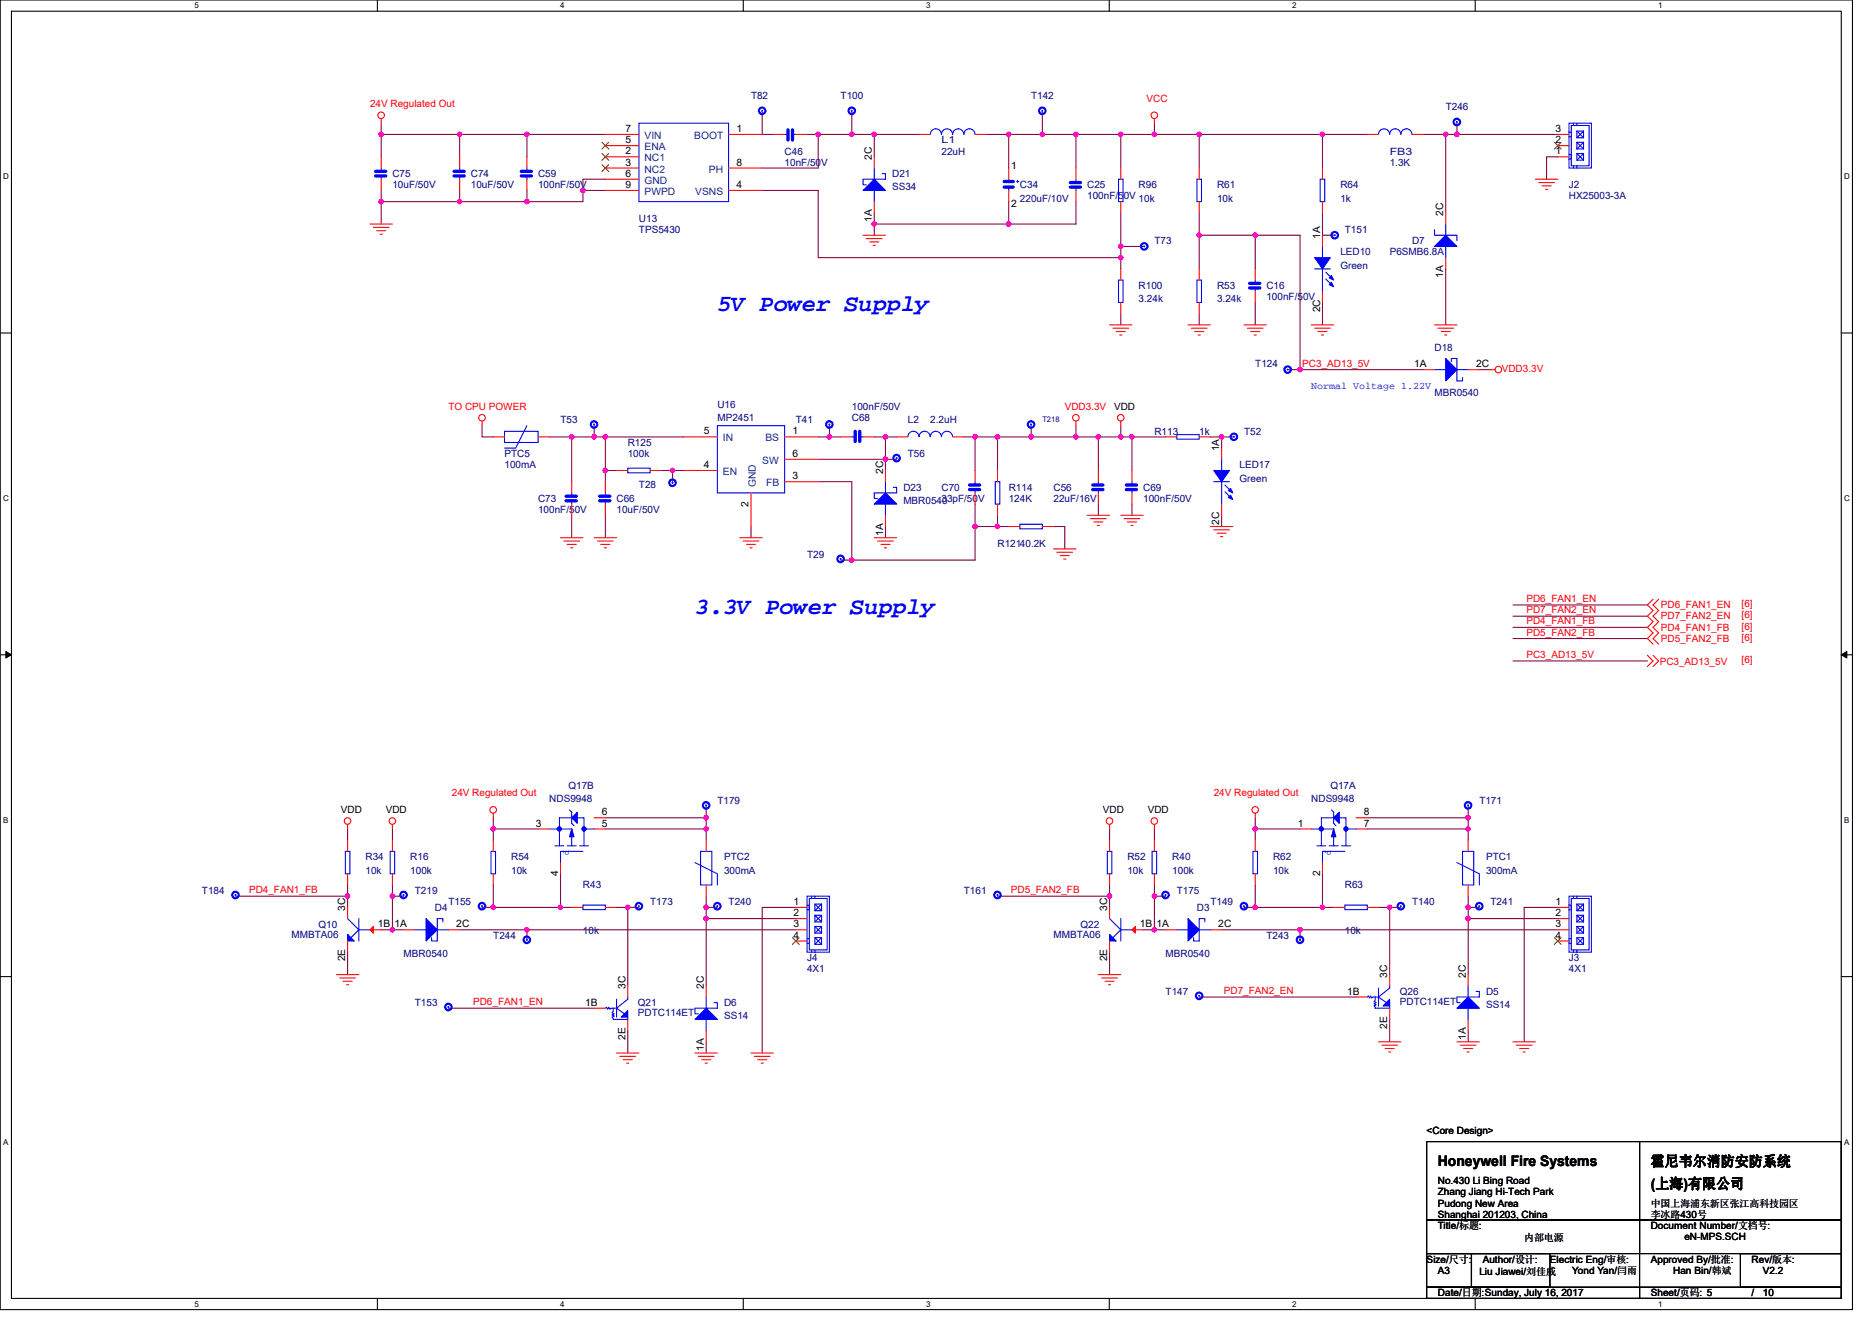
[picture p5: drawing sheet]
<svg xmlns="http://www.w3.org/2000/svg" width="297mm" height="210mm" viewBox="0 0 297 210" stroke-linecap="round" stroke-linejoin="round" font-family="sans-serif">
<path d="M0 0h293.9v207.9h-293.9zM1.8 1.8h290.4v204.3h-290.4z" fill="none" stroke="#000" stroke-width=".17"/>
<g fill="#fff">
<path d="M30.8 .2h.7v1.4h-.7z"/>
<path d="M30.8 206.3h.7v1.4h-.7z"/>
</g>
<path d="M59.9 0v1.8M59.9 206.1v1.8" fill="none" stroke="#000" stroke-width=".17"/>
<g fill="#fff">
<path d="M88.9 .2h.7v1.4h-.7z"/>
<path d="M88.9 206.3h.7v1.4h-.7z"/>
</g>
<path d="M117.9 0v1.8M117.9 206.1v1.8" fill="none" stroke="#000" stroke-width=".17"/>
<g fill="#fff">
<path d="M147 .2h.7v1.4h-.7z"/>
<path d="M147 206.3h.7v1.4h-.7z"/>
</g>
<path d="M176 0v1.8M176 206.1v1.8" fill="none" stroke="#000" stroke-width=".17"/>
<g fill="#fff">
<path d="M205 .2h.7v1.4h-.7z"/>
<path d="M205 206.3h.7v1.4h-.7z"/>
</g>
<path d="M234.1 0v1.8M234.1 206.1v1.8" fill="none" stroke="#000" stroke-width=".17"/>
<g fill="#fff">
<path d="M263.1 .2h.7v1.4h-.7z"/>
<path d="M263.1 206.3h.7v1.4h-.7z"/>
<path d="M.5 27.3h.9v1.4h-.9z"/>
<path d="M292.6 27.3h.9v1.4h-.9z"/>
<path d="M.5 78.4h.9v1.4h-.9z"/>
<path d="M292.6 78.4h.9v1.4h-.9z"/>
</g>
<path d="M0 52.9h1.8M292.2 52.9h1.7" fill="none" stroke="#000" stroke-width=".17"/>
<g fill="#fff">
<path d="M.5 129.5h.8v1.4h-.8z"/>
<path d="M292.6 129.5h.9v1.4h-.9z"/>
</g>
<path d="M0 103.9h1.8M292.2 103.9h1.7" fill="none" stroke="#000" stroke-width=".17"/>
<path d="M.9 103.4l.9 .5-.9 .5zM292.2 103.9l.8-.5v1z" fill="#000" stroke="#000" stroke-width=".16"/>
<g fill="#fff">
<path d="M.5 180.5h.8v1.4h-.8z"/>
<path d="M292.6 180.5h.9v1.4h-.9z"/>
</g>
<path d="M0 155h1.8M292.2 155h1.7M226.4 181.2h33.8v12.4h-33.8zM226.4 193.6h33.8v5.4h-33.8zM226.4 199h7.1v5.3h-7.1zM233.5 199h12.4v5.3h-12.4zM260.2 199v5.3M260.2 181.2h32v12.4h-32zM260.2 193.6h32v5.4h-32zM276.2 199h16v5.3h-16zM226.4 204.3h33.8v1.8h-33.8zM260.2 204.3h32v1.8h-32z" fill="none" stroke="#000" stroke-width=".17"/>
<g fill="none" stroke="#800040" stroke-width=".17">
<path d="M60.5 19.6v1.7M120.9 17.8v3.5h1.8M135.2 17.8v3.5M165.4 17.8v3.5M183.2 19.6v1.7M231.2 19.6v1.7M60.5 32v3.6M60.5 30.2v1.8h12.4M60.5 21.3v3.6M60.5 21.3h12.4M72.9 21.3h10.7v3.6M72.9 32h10.7"/>
<path d="M72.9 30.2v1.8M72.9 21.3v3.6M83.6 21.3h12.5M83.6 30.2v1.8M92.5 30.2h3.6M92.5 30.2v1.8h-8.9M96.1 28.4h-3.6v1.8M120.9 30.2h8.9v10.7h48M128.1 21.3h1.7M129.8 21.3h5.4M129.8 21.3v5.4h-8.9M135.2 21.3h3.5"/>
<path d="M138.7 21.3h7.1M138.7 35.6h21.4M138.7 33.8v1.8M138.7 21.3v3.6M138.7 35.6v1.7M156.5 21.3h3.6M160.1 21.3h5.3M160.1 32v3.6M160.1 21.3v5.4M165.4 21.3h5.3v5.4M170.7 32v3.6h-10.6M170.7 21.3h7.1"/>
<path d="M177.8 39.1h3.6M177.8 21.3v5.4M177.8 33.8v5.3M177.8 21.3h5.4M177.8 39.1v1.8M183.2 21.3h7.1M190.3 33.8v3.5M190.3 37.3h8.9M190.3 37.3v5.4M199.2 37.3h7.1v21.4M199.2 37.3v5.4M209.8 21.3h7.2"/>
<path d="M209.8 21.3h-19.5v5.4M209.8 33.8v3.5h1.8M209.8 21.3v5.4M225.8 21.3h3.6M229.4 21.3h1.8M229.4 21.3v12.5M231.2 21.3h16M247.2 24.9h-1.8v3.5M177.8 49.8v1.8M177.8 40.9v1.8M190.3 49.8v1.8M199.2 48v3.6"/>
<path d="M204.5 58.7h1.8M206.3 58.7h19.5M209.8 48v3.6M229.4 42.7v8.9M234.7 58.7h1.8M76.5 67.6v1.7h1.8M87.2 69.3h3.5M94.3 67.6v1.7h1.8M94.3 69.3h-3.6v7.2M96.1 74.7v1.8M96.1 69.3h12.4M96.1 69.3v5.4"/>
<path d="M96.1 74.7h1.7M104.9 74.7h1.8M108.5 74.7h-1.8v1.8M129.8 69.3h1.8M129.8 72.9h10.7M129.8 76.5h5.4v12.4M131.6 67.6v1.7h1.8M138.7 69.3h1.8M140.5 69.3v3.6M140.5 72.9v1.8M140.5 69.3h1.8M140.5 72.9h1.8"/>
<path d="M152.9 69.3h1.8M154.7 69.3h3.6M154.7 69.3v5.4M158.3 69.3h5.3M158.3 69.3v5.4M163.6 67.6v1.7M163.6 69.3h7.1M170.7 67.6v1.7h3.6M174.3 69.3h3.5M174.3 69.3v5.4M177.8 67.6v1.7M177.8 69.3h1.8"/>
<path d="M179.6 69.3h5.4M179.6 69.3v5.4M192.1 69.3h1.7M193.8 69.3h1.8M193.8 69.3v1.8M90.7 81.8v3.5M96.1 81.8v3.5M119.2 83.6v1.7M133.4 88.9h1.8M140.5 83.6v1.7M154.7 83.6h3.6M154.7 83.6v5.3h-19.5"/>
<path d="M154.7 80v3.6M158.3 81.8v1.8M158.3 83.6h1.8M167.2 83.6h1.7v3.5M174.3 80v1.8M179.6 80v1.8M193.8 81.8v1.8M240.1 96h21.3M240.1 97.8h21.3M240.1 99.6h21.3M240.1 101.3h21.3M240.1 104.9h21.3"/>
<path d="M55.2 131.6v1.7M62.3 131.6v1.7M78.3 129.8v1.8M78.3 131.6v1.7M78.3 131.6h7.1M88.9 138.7v5.3M96.1 129.8h16M96.1 131.6h16M112.1 131.6v1.7M112.1 129.8v1.8M112.1 128v1.8M176.1 131.6v1.7"/>
<path d="M183.2 131.6v1.7M199.2 131.6h7.1M199.2 131.6v1.7M199.2 129.8v1.8M209.8 138.7v5.3M217 129.8h16M217 131.6h16M233 131.6v1.8M233 129.8v1.8M233 128v1.8M37.4 142.2h17.8M55.2 140.5v1.7"/>
<path d="M55.2 151.1v3.6M55.2 142.2v1.8M60.5 147.6h1.8M62.3 140.5v1.7M62.3 147.6h1.7M62.3 142.2h1.7M62.3 142.2v5.4M72.9 147.6h10.7M76.5 144h1.8M78.3 140.5v3.5M78.3 144h10.6M83.6 147.6h42.7"/>
<path d="M83.6 147.6v1.8M88.9 144h1.8M97.8 144h1.8M99.6 144h1.8M99.6 144v12.5M112.1 145.8v10.7M112.1 145.8h14.2M112.1 142.2v1.8M113.8 144h-1.7v1.8M126.3 144h-5.4v23.1M158.3 142.2h17.8M176.1 142.2v1.8"/>
<path d="M176.1 140.5v1.7M176.1 151.1v3.6M181.4 147.6h1.8M183.2 142.2h1.8M183.2 142.2v5.4M183.2 140.5v1.7M183.2 147.6h1.8M190.3 158.2h24.9M193.8 147.6h12.5M197.4 144h1.8M199.2 144h10.6M199.2 140.5v3.5"/>
<path d="M206.3 147.6h40.9M206.3 147.6v1.8M209.8 144h1.8M218.7 144h1.8v10.7M220.5 144h1.8M233 145.8v8.9M233 142.2v1.8M233 145.8h14.2M234.7 144h-1.7v1.8M247.2 144h-5.4v21.4M71.2 160h23.1M99.6 163.6v3.5"/>
<path d="M112.1 165.4v1.7M220.5 161.8v3.6M233 163.6v1.8"/>
</g>
<g fill="#f0f" stroke="#f0f" stroke-width=".17">
<circle cx="160" cy="21.3" r=".35"/>
<circle cx="177.8" cy="39.1" r=".35"/>
<circle cx="177.8" cy="40.9" r=".35"/>
<circle cx="135.2" cy="21.3" r=".35"/>
<circle cx="129.8" cy="21.3" r=".35"/>
<circle cx="92.5" cy="30.2" r=".35"/>
<circle cx="83.6" cy="21.3" r=".35"/>
<circle cx="72.9" cy="21.3" r=".35"/>
<circle cx="170.7" cy="21.3" r=".35"/>
<circle cx="165.4" cy="21.3" r=".35"/>
<circle cx="60.5" cy="21.3" r=".35"/>
<circle cx="160" cy="35.5" r=".35"/>
<circle cx="138.7" cy="35.5" r=".35"/>
<circle cx="60.5" cy="32" r=".35"/>
<circle cx="83.6" cy="32" r=".35"/>
<circle cx="72.9" cy="32" r=".35"/>
<circle cx="229.4" cy="21.3" r=".35"/>
<circle cx="138.7" cy="21.3" r=".35"/>
<circle cx="193.8" cy="69.3" r=".35"/>
<circle cx="177.8" cy="21.3" r=".35"/>
<circle cx="231.2" cy="21.3" r=".35"/>
<circle cx="183.2" cy="21.3" r=".35"/>
<circle cx="190.3" cy="21.3" r=".35"/>
<circle cx="106.7" cy="74.7" r=".35"/>
<circle cx="96" cy="74.7" r=".35"/>
<circle cx="131.6" cy="69.3" r=".35"/>
<circle cx="140.5" cy="72.9" r=".35"/>
<circle cx="140.5" cy="69.3" r=".35"/>
<circle cx="154.7" cy="69.3" r=".35"/>
<circle cx="154.7" cy="83.6" r=".35"/>
<circle cx="163.6" cy="69.3" r=".35"/>
<circle cx="170.7" cy="69.3" r=".35"/>
<circle cx="158.3" cy="83.6" r=".35"/>
<circle cx="135.2" cy="88.9" r=".35"/>
<circle cx="158.3" cy="69.3" r=".35"/>
<circle cx="90.7" cy="69.3" r=".35"/>
<circle cx="94.3" cy="69.3" r=".35"/>
<circle cx="177.8" cy="69.3" r=".35"/>
<circle cx="179.6" cy="69.3" r=".35"/>
<circle cx="55.1" cy="142.2" r=".35"/>
<circle cx="174.3" cy="69.3" r=".35"/>
<circle cx="112" cy="131.6" r=".35"/>
<circle cx="112" cy="129.8" r=".35"/>
<circle cx="78.3" cy="131.6" r=".35"/>
<circle cx="88.9" cy="144" r=".35"/>
<circle cx="99.6" cy="144" r=".35"/>
<circle cx="232.9" cy="145.8" r=".35"/>
<circle cx="232.9" cy="129.8" r=".35"/>
<circle cx="232.9" cy="131.6" r=".35"/>
<circle cx="199.2" cy="131.6" r=".35"/>
<circle cx="209.8" cy="144" r=".35"/>
<circle cx="199.2" cy="144" r=".35"/>
<circle cx="176" cy="142.2" r=".35"/>
<circle cx="78.3" cy="144" r=".35"/>
<circle cx="220.5" cy="144" r=".35"/>
<circle cx="112" cy="144" r=".35"/>
<circle cx="112" cy="145.8" r=".35"/>
<circle cx="232.9" cy="144" r=".35"/>
<circle cx="96" cy="69.3" r=".35"/>
<circle cx="62.3" cy="147.6" r=".35"/>
<circle cx="62.3" cy="142.2" r=".35"/>
<circle cx="183.2" cy="142.2" r=".35"/>
<circle cx="183.2" cy="147.6" r=".35"/>
<circle cx="83.6" cy="147.6" r=".35"/>
<circle cx="206.3" cy="147.6" r=".35"/>
<circle cx="209.8" cy="21.3" r=".35"/>
<circle cx="190.3" cy="37.3" r=".35"/>
<circle cx="199.2" cy="37.3" r=".35"/>
<circle cx="206.3" cy="58.7" r=".35"/>
</g>
<g fill="none" stroke="#f00" stroke-width=".17">
<path d="M60.5 18.8v.8M120.9 17.8h.1M135.2 17.8h.1M165.4 17.8h.1M183.2 18.8v.8M231.2 19.6h.1M58.7 35.6h3.6M59.2 36.1h2.5M59.8 36.6h1.4M60.3 37.2h.4M60.5 24.9v1.8M60.5 28.4v1.8"/>
<path d="M72.9 24.9v1.8M72.9 28.4v1.8M83.6 24.9v1.8M83.6 28.4v1.8M96.1 30.2h5.3M96.1 21.3h5.3M96.1 23.1h5.3M96.1 24.9h5.3M96.1 26.7h5.3M96.1 28.4h5.3M115.6 21.3h5.3M115.6 30.2h5.3"/>
<path d="M115.6 26.7h5.3M122.7 21.3h1.8M126.3 21.3h1.8M136.9 37.3h3.6M137.5 37.9h2.5M138 38.4h1.4M138.6 38.9h.3M138.7 32v1.8M138.7 24.9v1.8M145.8 21.3h1.8M154.7 21.3h1.8M160.1 26.7v1.7"/>
<path d="M160.1 30.2v1.8M170.7 26.7v1.7M170.7 30.2v1.8M177.8 32v1.8M177.8 26.7v1.7M181.4 39.1h.1M190.3 32v1.8M190.3 26.7v1.7M209.8 37.3v1.8M209.8 26.7v1.7M209.8 32v1.8M211.6 37.3h.1"/>
<path d="M217 21.3h1.7M224.1 21.3h1.7M229.4 33.8v1.8M243.6 28.4h3.6M244.2 29h2.5M244.7 29.5h1.4M245.2 30.1h.4M247.2 24.9h1.8M247.2 23.1h1.8M247.2 21.3h1.8M176.1 51.6h3.5M176.6 52.1h2.5"/>
<path d="M177.1 52.6h1.5M177.7 53.2h.3M177.8 48v1.8M177.8 42.7v1.7M188.5 51.6h3.6M189 52.1h2.5M189.6 52.6h1.4M190.1 53.2h.4M190.3 48v1.8M190.3 42.7v1.7M197.4 51.6h3.6M197.9 52.1h2.5"/>
<path d="M198.5 52.6h1.4M199 53.2h.3M199.2 42.7v1.7M199.2 46.2v1.8M204.5 58.7h.1M208.1 51.6h3.5M208.6 52.1h2.5M209.1 52.6h1.5M209.7 53.2h.3M209.8 46.2v1.8M225.8 58.7h1.8M227.6 51.6h3.6"/>
<path d="M228.2 52.1h2.4M228.7 52.6h1.4M229.2 53.2h.4M229.4 40.9v1.8M233 58.7h1.7M236.5 58.7h.7M76.5 66.8v.8M78.3 69.3h1.7M85.4 69.3h1.8M90.7 76.5v1.7M94.3 67.6h.1M96.1 76.5v1.7"/>
<path d="M97.8 74.7h1.8M103.2 74.7h1.7M106.7 76.5h.1M108.5 74.7h5.3M108.5 69.3h5.3M119.2 78.2v5.4M124.5 69.3h5.3M124.5 76.5h5.3M124.5 72.9h5.3M131.6 67.6h.1M133.4 69.3h1.8M136.9 69.3h1.8"/>
<path d="M140.5 74.7v1.8M142.3 72.9h.1M142.3 69.3h1.8M151.2 69.3h1.7M154.7 74.7v1.8M154.7 78.2v1.8M158.3 74.7v1.8M163.6 67.6h.1M170.7 66.8v.8M174.3 74.7v1.8M174.3 78.2v1.8M177.8 66.8v.8"/>
<path d="M179.6 74.7v1.8M179.6 78.2v1.8M185 69.3h1.7M190.3 69.3h1.8M193.8 71.1v1.8M195.6 69.3h.1M88.9 85.3h3.6M89.5 85.9h2.5M90 86.4h1.4M90.5 87h.4M90.7 80v1.8M94.3 85.3h3.5"/>
<path d="M94.8 85.9h2.5M95.3 86.4h1.5M95.9 87h.3M96.1 80v1.8M117.4 85.3h3.5M117.9 85.9h2.5M118.4 86.4h1.5M119 87h.3M133.4 88.9h.1M138.7 85.3h3.6M139.3 85.9h2.4M139.8 86.4h1.4"/>
<path d="M140.3 87h.4M140.5 81.8v1.8M158.3 80v1.8M160.1 83.6h1.7M165.4 83.6h1.8M167.2 87.1h3.5M167.7 87.7h2.5M168.2 88.2h1.5M168.8 88.7h.3M172.5 81.8h3.6M173 82.3h2.5M173.6 82.8h1.4"/>
<path d="M174.1 83.4h.4M177.8 81.8h3.6M178.4 82.3h2.5M178.9 82.8h1.4M179.4 83.4h.4M192.1 83.6h3.5M192.6 84.1h2.5M193.1 84.6h1.5M193.7 85.2h.3M193.8 80v1.8M262.3 95.1l-.9 .9 .9 .9-.9 .9 .9 .9-.9 .9 .9 .9-.9 .8 .9 .9M263.2 95.1l-.9 .9 .9 .9-.9 .9 .9 .9-.9 .9 .9 .9-.9 .8 .9 .9"/>
<path d="M261.4 104l.9 .9-.9 .9M262.3 104l.9 .9-.9 .9M55.2 138.7v1.8M55.2 133.4v1.7M55.2 130.9v.7M62.3 130.9v.7M62.3 138.7v1.8M62.3 133.4v1.7M78.3 129.1v.7M78.3 138.7v1.8M78.3 133.4v1.7M85.4 131.6h1.8"/>
<path d="M88.9 136.9v1.8M94.3 131.6h1.8M94.3 129.8h1.8M112.1 133.4v1.7M112.1 128h.1M176.1 138.7v1.8M176.1 133.4v1.7M176.1 130.9v.7M183.2 130.9v.7M183.2 138.7v1.8M183.2 133.4v1.7M199.2 129.1v.7"/>
<path d="M199.2 138.7v1.8M199.2 133.4v1.7M206.3 131.6h1.8M209.8 136.9v1.8M215.2 131.6h1.8M215.2 129.8h1.8M233 133.4v1.7M233 128h.1M37.4 142.2h.1M53.4 154.7h3.5M53.9 155.2h2.5M54.4 155.7h1.5"/>
<path d="M55 156.3h.3M55.2 149.4v1.7M55.2 144v1.8M58.7 147.6h1.8M64 142.2h.1M64 147.6h1.8M71.2 147.6h1.7M76.5 144h.1M83.6 149.4h.1M90.7 144h1.8M96.1 144h1.7M99.6 156.5v1.7"/>
<path d="M101.4 144h.1M112.1 156.5v1.7M112.1 140.5v1.7M113.8 144h.1M126.3 144h1.8M126.3 145.8h1.8M126.3 147.6h1.8M126.3 149.4h1.8M158.3 142.2h.1M174.3 154.7h3.5M174.8 155.2h2.5M175.3 155.7h1.5"/>
<path d="M175.9 156.3h.3M176.1 149.4v1.7M176.1 144v1.8M179.6 147.6h1.8M185 147.6h1.7M185 142.2h.1M190.3 158.2h.1M192.1 147.6h1.7M197.4 144h.1M206.3 149.4h.1M211.6 144h1.8M215.2 158.2h1.8"/>
<path d="M217 144h1.7M220.5 154.7v1.8M222.3 144h.1M233 140.5v1.7M233 154.7v1.8M234.7 144h.1M247.2 144h1.8M247.2 145.8h1.8M247.2 147.6h1.8M247.2 149.4h1.8M71.2 160h.1M94.3 160h1.8"/>
<path d="M97.8 167.1h3.6M98.4 167.7h2.5M98.9 168.2h1.4M99.4 168.7h.4M99.6 161.8v1.8M110.3 167.1h3.5M110.8 167.7h2.5M111.3 168.2h1.5M111.9 168.7h.3M112.1 163.6v1.8M119.2 167.1h3.5M119.7 167.7h2.5"/>
<path d="M120.2 168.2h1.5M120.8 168.7h.3M218.7 165.4h3.6M219.3 165.9h2.5M219.8 166.4h1.4M220.3 167h.4M220.5 160v1.8M231.2 165.4h3.5M231.7 165.9h2.5M232.2 166.4h1.5M232.8 167h.3M233 161.8v1.8"/>
<path d="M240.1 165.4h3.5M240.6 165.9h2.5M241.1 166.4h1.5M241.7 167h.3"/>
<circle cx="60.5" cy="18.3" r=".52"/>
<circle cx="183.2" cy="18.3" r=".52"/>
<circle cx="237.7" cy="58.7" r=".52"/>
<circle cx="76.5" cy="66.3" r=".52"/>
<circle cx="170.7" cy="66.3" r=".52"/>
<circle cx="177.8" cy="66.3" r=".52"/>
<circle cx="55.1" cy="130.3" r=".52"/>
<circle cx="62.3" cy="130.3" r=".52"/>
<circle cx="78.3" cy="128.5" r=".52"/>
<circle cx="176" cy="130.3" r=".52"/>
<circle cx="183.2" cy="130.3" r=".52"/>
<circle cx="199.2" cy="128.5" r=".52"/>
</g>
<g fill="none" stroke="#00f" stroke-width=".17">
<path d="M101.4 19.6h14.2v12.4h-14.2zM249 19.6h3.5v7.1h-3.5zM249.3 19.9h2.9v6.4h-2.9zM249.7 19.6v.3M250.2 19.6v.3M60.5 26.7v.3M60.5 28.1v.3M72.9 26.7v.3M72.9 28.1v.3M83.6 26.7v.3M83.6 28.1v.3M124.5 21.3h.4"/>
<path d="M125.9 21.3h.4M138.7 30.2v1.8M138.7 26.7v1.7M140 27.6h.5v.8h-3.6v.9h.6M149.4 21.3a.88 .88 0 0 0-.9-.9 .88 .88 0 0 0-.9 .9M151.1 21.3a.88 .88 0 0 0-.8-.9 .88 .88 0 0 0-.9 .9M152.9 21.3a.88 .88 0 0 0-.9-.9 .88 .88 0 0 0-.8 .9M154.7 21.3a.88 .88 0 0 0-.9-.9 .88 .88 0 0 0-.9 .9M160.1 28.4v.4M160.1 29.7v.5M161.3 28.8h.4M161.5 28.6v.4"/>
<path d="M170.7 28.4v.4M170.7 29.9v.3M177.5 28.4h.7v3.6h-.7zM189.9 28.4h.7v3.6h-.7zM209.5 28.4h.7v3.6h-.7zM209.8 39.1v1.8M220.5 21.3a.88 .88 0 0 0-.9-.9 .88 .88 0 0 0-.9 .9M222.3 21.3a.88 .88 0 0 0-.9-.9 .88 .88 0 0 0-.9 .9M224 21.3a.88 .88 0 0 0-.8-.9 .88 .88 0 0 0-.9 .9M227.6 36.4v.9h3.6v.9M229.4 39.1v1.8M229.4 35.6v1.7"/>
<path d="M249 21.7h.3M249 21h.3M249 24.5h.3v.8h-.3M249.7 26.3v.4M250.2 24.4h1.1v1h-1.1zM250.2 22.6h1.1v1h-1.1zM250.2 20.8h1.1v1.1h-1.1zM250.2 24.4l1.1 1M250.2 22.6l1.1 1M250.2 20.8l1.1 1.1M250.2 26.3v.4M251.3 24.4l-1.1 1"/>
<path d="M251.3 22.6l-1.1 1M251.3 20.8l-1.1 1.1M177.5 44.4h.7v3.6h-.7zM189.9 44.4h.7v3.6h-.7zM199.2 44.4v.4M199.2 45.9v.3M208.6 42.7h2.5M209.8 42.7v3.5M210.4 43.2l1.1 1.1M210.4 44.3l1.1 1M227.6 58.7h1.8M230.3 57.4v-.5h.9v3.6h.9v-.6"/>
<path d="M231.2 58.7h1.8M80 68.5h5.4v1.7h-5.4zM83.6 67.6l-1.8 3.5h-1.8M90.7 78.2v.4M90.7 79.7v.3M96.1 78.2v.4M96.1 79.7v.3M99.6 74.3h3.6v.7h-3.6zM113.8 67.6h10.7v10.6h-10.7zM135.2 69.3h.3M136.6 69.3h.3M140.5 76.5v1.7"/>
<path d="M141.7 77.3h.6v.9h-3.6v.9h.6M144.1 69.3a.88 .88 0 0 1 .8-.8 .88 .88 0 0 1 .9 .8 .89 .89 0 0 1 .9-.8 .89 .89 0 0 1 .9 .8 .89 .89 0 0 1 .9-.8 .89 .89 0 0 1 .9 .8M149.4 69.3a.88 .88 0 0 1 .9-.8 .88 .88 0 0 1 .8 .8M154.7 76.5v.3M154.7 77.9v.3M157.9 76.5h.7v3.5h-.7zM174.3 76.5v.3M174.3 77.9v.3M179.6 76.5v.3M179.6 77.9v.3M186.7 69h3.6v.7h-3.6zM192.6 76.5h2.5"/>
<path d="M193.8 72.9v1.8M193.8 76.5v3.5M194.4 77l1 1.1M194.4 78.1l1 1M140.5 80v1.8M161.8 83.2h3.6v.7h-3.6zM54.8 135.1h.7v3.6h-.7zM61.9 135.1h.7v3.6h-.7zM77.9 135.1h.7v3.6h-.7zM87.2 131.6h3.5v2.6M88.1 134.2h1.4M90 134.2h1.4"/>
<path d="M90.4 128.5l.3 .4v1.8l.4 .3M90.7 129.8h-1.9v4.4M91.6 129.8h1.1v4.4M92 134.2h1.4M92.5 135.1h-3.6v1.8M92.7 131.6h1.6M110.3 136.9l3.5 1.8v1.8M111.2 135.1h1.7v5.4h-1.7zM175.7 135.1h.7v3.6h-.7zM182.8 135.1h.7v3.6h-.7zM198.8 135.1h.7v3.6h-.7zM208.1 131.6h3.5v2.6"/>
<path d="M209 134.2h1.4M210.9 134.2h1.4M211.3 128.5l.3 .4v1.8l.4 .3M211.6 129.8h-1.9v4.4M212.5 129.8h1.1v4.4M212.9 134.2h1.4M213.4 135.1h-3.6v1.8M213.6 131.6h1.6M231.2 136.9l3.5 1.8v1.8M232.1 135.1h1.7v5.4h-1.7zM55.2 145.8l1.7 1.8-1.2 1.2M56.9 145.8v3.6"/>
<path d="M56.9 147.6h1.8M65.8 147.6h1.8M69.4 147.6h1.8M70.3 146.3v-.5h-.9v3.6h-.9v-.6M92.5 143.7h3.6v.7h-3.6zM97.8 158.6v2.8M99.6 158.2v.4l-1.8 1.4 1.3 .9M112.1 158.2v1.8M113.3 159.1h.5v.9h-3.5v.9h.5M128.1 143.7h.3v.7h-.3M128.1 149h.3M128.1 149.7h.3"/>
<path d="M128.1 142.2h3.5v8.9h-3.5zM128.4 142.6h2.9v8.2h-2.9zM128.8 142.2v.4M128.8 150.8v.3M129.3 143.5h1.1v1h-1.1zM129.3 145.3h1.1v1h-1.1zM129.3 147h1.1v1.1h-1.1zM129.3 148.8h1.1v1.1h-1.1zM129.3 143.5l1.1 1M129.3 145.3l1.1 1M129.3 147l1.1 1.1M129.3 148.8l1.1 1.1"/>
<path d="M129.3 142.2v.4M129.3 150.8v.3M130.4 143.5l-1.1 1M130.4 145.3l-1.1 1M130.4 147l-1.1 1.1M130.4 148.8l-1.1 1.1M176.1 145.8l1.7 1.8-1.2 1.2M177.8 145.8v3.6M177.8 147.6h1.8M186.7 147.6h1.8M190.3 147.6h1.8M191.2 146.3v-.5h-.9v3.6h-.9v-.6"/>
<path d="M213.4 143.7h3.6v.7h-3.6zM217 158.2l.1-.1 .2 .3 .2-.3 .2 .3 .1-.2h.9M218.2 158.2v.6l-.2 .2 .4 .1-.4 .2 .4 .2-.4 .2 .2 .3h2.3v-.3M218.7 156.8v2.9M220.5 156.5v.3l-1.8 1.4 1.3 .9M233 156.5v1.7M234.2 157.4h.5v.8h-3.5v.9h.5M249 149h.3M249 149.7h.3M249 142.2h3.5v8.9h-3.5zM249 143.7h.3v.7h-.3M249.3 142.6h2.9v8.2h-2.9z"/>
<path d="M249.7 142.2v.4M249.7 150.8v.3M250.2 143.5h1.1v1h-1.1zM250.2 145.3h1.1v1h-1.1zM250.2 147h1.1v1.1h-1.1zM250.2 148.8h1.1v1.1h-1.1zM250.2 143.5l1.1 1M250.2 145.3l1.1 1M250.2 147l1.1 1.1M250.2 148.8l1.1 1.1M250.2 142.2v.4M250.2 150.8v.3"/>
<path d="M251.3 143.5l-1.1 1M251.3 145.3l-1.1 1M251.3 147l-1.1 1.1M251.3 148.8l-1.1 1.1M96.1 160l.1-.1 .2 .3 .2-.3 .2 .3 .1-.2h.9M97.3 160v.5l-.2 .2 .4 .2-.4 .2 .4 .2-.4 .1 .2 .4h2.3v-.4M112.1 161.8v1.8M233 160v1.8"/>
</g>
<g fill="#00f" stroke="#00f" stroke-width="1.1">
<path d="M120.8 17.5h.2v.2h-.2z" fill-rule="evenodd"/>
<path d="M94.1 67.2h.3v.3h-.3z" fill-rule="evenodd"/>
<path d="M142.2 72.6h.2v.2h-.2z" fill-rule="evenodd"/>
<path d="M133.3 88.6h.2v.2h-.2z" fill-rule="evenodd"/>
<path d="M195.7 69.2h.2v.2h-.2z" fill-rule="evenodd"/>
<path d="M71 159.7h.3v.2h-.3z" fill-rule="evenodd"/>
<path d="M204.2 58.5h.2v.3h-.2z" fill-rule="evenodd"/>
<path d="M37.3 141.9h.2v.3h-.2z" fill-rule="evenodd"/>
<path d="M131.5 67.2h.2v.3h-.2z" fill-rule="evenodd"/>
<path d="M63.9 141.9h.2v.3h-.2z" fill-rule="evenodd"/>
<path d="M197.3 143.7h.2v.2h-.2z" fill-rule="evenodd"/>
<path d="M234.6 143.7h.2v.2h-.2z" fill-rule="evenodd"/>
<path d="M206.2 149h.2v.3h-.2z" fill-rule="evenodd"/>
<path d="M232.8 127.7h.3v.2h-.3z" fill-rule="evenodd"/>
<path d="M165.3 17.5h.2v.2h-.2z" fill-rule="evenodd"/>
<path d="M231.1 19.2h.2v.3h-.2z" fill-rule="evenodd"/>
<path d="M106.6 76.5h.2v.2h-.2z" fill-rule="evenodd"/>
<path d="M163.5 67.2h.2v.3h-.2z" fill-rule="evenodd"/>
<path d="M222.2 143.7h.2v.2h-.2z" fill-rule="evenodd"/>
<path d="M211.7 37.2h.2v.2h-.2z" fill-rule="evenodd"/>
<path d="M190.2 157.9h.2v.3h-.2z" fill-rule="evenodd"/>
<path d="M101.3 143.7h.2v.2h-.2z" fill-rule="evenodd"/>
<path d="M184.8 141.9h.2v.3h-.2z" fill-rule="evenodd"/>
<path d="M113.7 143.7h.2v.2h-.2z" fill-rule="evenodd"/>
<path d="M111.9 127.7h.2v.2h-.2z" fill-rule="evenodd"/>
<path d="M181.4 39h.3v.2h-.3z" fill-rule="evenodd"/>
<path d="M76.4 143.7h.2v.2h-.2z" fill-rule="evenodd"/>
<path d="M83.5 149h.2v.3h-.2z" fill-rule="evenodd"/>
<path d="M135 17.5h.3v.2h-.3z" fill-rule="evenodd"/>
<path d="M158.2 141.9h.2v.3h-.2z" fill-rule="evenodd"/>
</g>
<g fill="#00f" stroke="#00f" stroke-width=".17">
<path d="M112.1 160l1.7 1.8h-3.5z" fill-rule="evenodd"/>
<path d="M55.2 148.3l1 1.1h-1z" fill-rule="evenodd"/>
<path d="M91.6 128.9v1.8l-.9-.9z" fill-rule="evenodd"/>
<path d="M90.7 131.6l.4 1.2h-.7z" fill-rule="evenodd"/>
<path d="M208.6 40.9h2.5l-1.3 1.8z" fill-rule="evenodd"/>
<path d="M211.3 44.8l.3 .7-.7-.3z" fill-rule="evenodd"/>
<path d="M211.3 43.7l.3 .7-.7-.3z" fill-rule="evenodd"/>
<path d="M140.5 78.2l1.8 1.8h-3.6z" fill-rule="evenodd"/>
<path d="M188.5 145.8l1.8 1.8-1.8 1.8z" fill-rule="evenodd"/>
<path d="M176.1 148.3l1 1.1h-1z" fill-rule="evenodd"/>
<path d="M212.5 128.9v1.8l-.9-.9z" fill-rule="evenodd"/>
<path d="M211.6 131.6l.4 1.2h-.7z" fill-rule="evenodd"/>
<path d="M99.1 160.9l.5-.5v1h-1.1z" fill-rule="evenodd"/>
<path d="M229.4 37.3l1.8 1.8h-3.6z" fill-rule="evenodd"/>
<path d="M229.4 56.9l1.8 1.8-1.8 1.8z" fill-rule="evenodd"/>
<path d="M233 158.2l1.7 1.8h-3.5z" fill-rule="evenodd"/>
<path d="M67.6 145.8l1.8 1.8-1.8 1.8z" fill-rule="evenodd"/>
<path d="M220 159.1l.5-.5v1.1h-1z" fill-rule="evenodd"/>
<path d="M192.6 74.7h2.5l-1.3 1.8z" fill-rule="evenodd"/>
<path d="M195.3 78.6l.3 .7-.7-.3z" fill-rule="evenodd"/>
<path d="M194.9 77.9l.4-.4 .3 .7z" fill-rule="evenodd"/>
<path d="M138.7 28.4l1.8 1.8h-3.6z" fill-rule="evenodd"/>
<circle cx="88.7" cy="131.6" r=".34"/>
<circle cx="92.7" cy="131.6" r=".34"/>
<circle cx="209.6" cy="131.6" r=".34"/>
<circle cx="213.6" cy="131.6" r=".34"/>
</g>
<g fill="none" stroke="#00f" stroke-width=".53">
<path d="M59.6 27.2h1.6M59.6 27.9h1.6M72 27.2h1.7M72 27.9h1.7M82.7 27.2h1.6M82.7 27.9h1.6M125 20.6v1.6M125.7 20.6v1.6M159.3 28.8h1.5M159.3 29.7h1.5M169.8 29h1.6M169.8 29.7h1.6"/>
<path d="M198.3 45h1.6M198.3 45.7h1.6M89.8 78.8h1.6M89.8 79.5h1.6M95.2 78.8h1.6M95.2 79.5h1.6M135.7 68.5v1.6M136.4 68.5v1.6M153.8 77h1.6M153.8 77.7h1.6M173.4 77h1.6M173.4 77.7h1.6"/>
<path d="M178.7 77h1.6M178.7 77.7h1.6"/>
</g>
<g fill="#f00" stroke="#f00" stroke-width=".17">
<path d="M58.7 147.6l.5-.6v1.1z"/>
<path d="M179.6 147.6l.5-.6v1.1z"/>
</g>
<path d="M95.5 22.6l1.1 1.1M95.5 24.4l1.1 1M95.5 26.1l1.1 1.1M96.6 22.6l-1.1 1.1M96.6 24.4l-1.1 1M96.6 26.1l-1.1 1.1M246.7 22.6l1 1.1M247.7 22.6l-1.1 1.1M125.7 148.8l1.1 1.1M126.8 148.8l-1.1 1.1M246.7 148.8l1 1.1M247.7 148.8l-1.1 1.1" fill="none" stroke="#804000" stroke-width=".16"/>
<g font-size="3.7" fill="#00f">
<text x="113.8" y="49.4">5V Power Supply</text>
<text x="110.3" y="97.4">3.3V Power Supply</text>
</g>
<g font-size="2.3">
<text x="228.2" y="185.1">Honeywell Fire Systems</text>
<text x="261.9" y="185.1">霍尼韦尔消防安防系统</text>
<text x="261.9" y="188.7">(上海)有限公司</text>
</g>
<g font-size="1.6" fill="#f00">
<text x="58.7" y="17.1">24V Regulated Out</text>
<text x="181.9" y="16.2">VCC</text>
<text x="206.6" y="58.2">PC3_AD13_5V</text>
<text x="238.3" y="59">VDD3.3V</text>
<text x="71.2" y="65.1">TO CPU POWER</text>
<text x="168.9" y="65.1">VDD3.3V</text>
<text x="242.2" y="95.5">PD6_FAN1_EN</text>
<text x="242.2" y="99.1">PD4_FAN1_FB</text>
<text x="242.2" y="100.9">PD5_FAN2_FB</text>
<text x="242.2" y="97.3">PD7_FAN2_EN</text>
<text x="263.5" y="98.3">PD7_FAN2_EN</text>
<text x="263.5" y="96.5">PD6_FAN1_EN</text>
<text x="263.5" y="101.9">PD5_FAN2_FB</text>
<text x="263.5" y="100.1">PD4_FAN1_FB</text>
<text x="276.3" y="98.1">[6]</text>
<text x="276.3" y="96.4">[6]</text>
<text x="276.3" y="101.7">[6]</text>
<text x="276.3" y="99.9">[6]</text>
<text x="242.2" y="104.4">PC3_AD13_5V</text>
<text x="263.4" y="105.6">PC3_AD13_5V</text>
<text x="276.3" y="105.3">[6]</text>
<text x="71.7" y="126.4">24V Regulated Out</text>
<text x="192.6" y="126.4">24V Regulated Out</text>
<text x="39.5" y="141.8">PD4_FAN1_FB</text>
<text x="160.4" y="141.8">PD5_FAN2_FB</text>
<text x="75.1" y="159.6">PD6_FAN1_EN</text>
<text x="194.2" y="157.8">PD7_FAN2_EN</text>
</g>
<g font-size="1.6" fill="#000080">
<text x="119.2" y="15.6">T82</text>
<text x="133.4" y="15.6">T100</text>
<text x="163.6" y="15.6">T142</text>
<text x="229.4" y="17.4">T246</text>
<text x="149.4" y="22.8">L1</text>
<text x="62.3" y="28.1">C75</text>
<text x="62.3" y="29.9">10uF/50V</text>
<text x="74.7" y="28.1">C74</text>
<text x="74.7" y="29.9">10uF/50V</text>
<text x="85.4" y="28.1">C59</text>
<text x="85.4" y="29.9">100nF/50V</text>
<text x="124.5" y="24.5">C46</text>
<text x="124.5" y="26.3">10nF/50V</text>
<text x="141.6" y="28.1">D21</text>
<text x="149.4" y="24.5">22uH</text>
<text x="161.8" y="29.9">C34</text>
<text x="172.5" y="29.9">C25</text>
<text x="180.7" y="29.9">R96</text>
<text x="193.1" y="29.9">R61</text>
<text x="212.7" y="29.9">R64</text>
<text x="220.5" y="24.5">FB3</text>
<text x="220.5" y="26.3">1.3K</text>
<text x="249" y="29.9">J2</text>
<text x="101.4" y="35.2">U13</text>
<text x="141.6" y="30.2">SS34</text>
<text x="161.8" y="32">220uF/10V</text>
<text x="172.5" y="31.6">100nF/50V 10k</text>
<text x="193.1" y="32">10k</text>
<text x="212.7" y="32">1k</text>
<text x="249" y="31.6">HX25003-3A</text>
<text x="101.4" y="37">TPS5430</text>
<text x="183.2" y="38.8">T73</text>
<text x="212.7" y="40.5">LED10</text>
<text x="213.4" y="37">T151</text>
<text x="220.5" y="40.5">P6SMB6.8A</text>
<text x="224.1" y="38.8">D7</text>
<text x="180.7" y="45.9">R100</text>
<text x="193.1" y="45.9">R53</text>
<text x="201" y="45.9">C16</text>
<text x="201" y="47.6">100nF/50V</text>
<text x="212.7" y="42.7">Green</text>
<text x="180.7" y="48">3.24k</text>
<text x="193.1" y="48">3.24k</text>
<text x="199.2" y="58.3">T124</text>
<text x="227.6" y="55.6">D18</text>
<text x="113.8" y="64.7">U16</text>
<text x="135.2" y="65.1">100nF/50V</text>
<text x="227.6" y="62.9">MBR0540</text>
<text x="88.9" y="67.2">T53</text>
<text x="99.6" y="70.8">R125</text>
<text x="113.8" y="66.8">MP2451</text>
<text x="126.3" y="67.2">T41</text>
<text x="135.2" y="66.8">C68</text>
<text x="144.1" y="67.2">L2</text>
<text x="147.6" y="67.2">2.2uH</text>
<text x="183.2" y="69">R113</text>
<text x="190.3" y="69">1k</text>
<text x="197.4" y="69">T52</text>
<text x="80" y="72.5">PTC5</text>
<text x="80" y="74.3">100mA</text>
<text x="99.6" y="72.5">100k</text>
<text x="101.4" y="77.5">T28</text>
<text x="143.3" y="77.9">D23</text>
<text x="144.1" y="72.5">T56</text>
<text x="149.4" y="77.9">C70</text>
<text x="160.1" y="77.9">R114</text>
<text x="167.2" y="77.9">C56</text>
<text x="181.4" y="77.9">C69</text>
<text x="196.7" y="74.3">LED17</text>
<text x="196.7" y="76.5">Green</text>
<text x="85.4" y="79.7">C73</text>
<text x="85.4" y="81.4">100nF/50V</text>
<text x="97.8" y="79.7">C66</text>
<text x="97.8" y="81.4">10uF/50V</text>
<text x="143.3" y="80">MBR0540</text>
<text x="149.4" y="79.7">33pF/50V</text>
<text x="160.1" y="79.7">124K</text>
<text x="167.2" y="79.7">22uF/16V</text>
<text x="181.4" y="79.7">100nF/50V</text>
<text x="128.1" y="88.5">T29</text>
<text x="158.3" y="86.8">R12140.2K</text>
<text x="90.2" y="125.2">Q17B</text>
<text x="211.1" y="125.2">Q17A</text>
<text x="87.2" y="127.3">NDS9948</text>
<text x="113.8" y="127.7">T179</text>
<text x="208.1" y="127.3">NDS9948</text>
<text x="234.7" y="127.7">T171</text>
<text x="58" y="136.5">R34</text>
<text x="65.1" y="136.5">R16</text>
<text x="81.1" y="136.5">R54</text>
<text x="114.9" y="136.5">PTC2</text>
<text x="178.9" y="136.5">R52</text>
<text x="186" y="136.5">R40</text>
<text x="202" y="136.5">R62</text>
<text x="235.8" y="136.5">PTC1</text>
<text x="32" y="141.9">T184</text>
<text x="58" y="138.7">10k</text>
<text x="65.1" y="138.7">100k</text>
<text x="65.8" y="141.9">T219</text>
<text x="71.2" y="143.7">T155</text>
<text x="81.1" y="138.7">10k</text>
<text x="92.5" y="141">R43</text>
<text x="103.2" y="143.7">T173</text>
<text x="114.9" y="138.7">300mA</text>
<text x="115.6" y="143.7">T240</text>
<text x="152.9" y="141.9">T161</text>
<text x="178.9" y="138.7">10k</text>
<text x="186" y="138.7">100k</text>
<text x="186.7" y="141.9">T175</text>
<text x="192.1" y="143.7">T149</text>
<text x="202" y="138.7">10k</text>
<text x="213.4" y="141">R63</text>
<text x="224.1" y="143.7">T140</text>
<text x="235.8" y="138.7">300mA</text>
<text x="236.5" y="143.7">T241</text>
<text x="46.3" y="148.8">MMBTA06</text>
<text x="50.5" y="147.2">Q10</text>
<text x="69" y="144.5">D4</text>
<text x="78.3" y="149">T244</text>
<text x="92.5" y="148.3">10k</text>
<text x="167.2" y="148.8">MMBTA06</text>
<text x="171.4" y="147.2">Q22</text>
<text x="189.9" y="144.5">D3</text>
<text x="201" y="149">T243</text>
<text x="213.4" y="148.3">10k</text>
<text x="64" y="151.8">MBR0540</text>
<text x="128.1" y="152.5">J4</text>
<text x="128.1" y="154.3">4X1</text>
<text x="185" y="151.8">MBR0540</text>
<text x="249" y="152.5">J3</text>
<text x="249" y="154.3">4X1</text>
<text x="65.8" y="159.7">T153</text>
<text x="101.2" y="159.7">Q21</text>
<text x="101.2" y="161.3">PDTC114ET</text>
<text x="114.9" y="159.7">D6</text>
<text x="114.9" y="161.8">SS14</text>
<text x="185" y="157.9">T147</text>
<text x="222.1" y="157.9">Q26</text>
<text x="222.1" y="159.5">PDTC114ET</text>
<text x="235.8" y="157.9">D5</text>
<text x="235.8" y="160">SS14</text>
</g>
<g font-size="1.6">
<text x="99.2" y="21">7</text>
<text x="99.2" y="22.7">5</text>
<text x="116.9" y="21">1</text>
<text x="246.8" y="22.7">2</text>
<text x="246.8" y="21">3</text>
<text x="99.2" y="29.8">9</text>
<text x="99.2" y="24.5">2</text>
<text x="99.2" y="26.3">3</text>
<text x="99.2" y="28.1">6</text>
<text x="116.9" y="26.3">8</text>
<text x="116.9" y="29.8">4</text>
<text x="138.3" y="25.4" transform="rotate(-90 138.3 25.4)">2C</text>
<text x="160.4" y="26.9">1</text>
<text x="246.8" y="24.5">1</text>
<text x="138.3" y="35.2" transform="rotate(-90 138.3 35.2)">1A</text>
<text x="160.4" y="32.9">2</text>
<text x="229" y="34.3" transform="rotate(-90 229 34.3)">2C</text>
<text x="209.5" y="37.9" transform="rotate(-90 209.5 37.9)">1A</text>
<text x="229" y="44.1" transform="rotate(-90 229 44.1)">1A</text>
<text x="209.5" y="49.6" transform="rotate(-90 209.5 49.6)">2C</text>
<text x="224.4" y="58.3">1A</text>
<text x="234.2" y="58.3">2C</text>
<text x="176.8" y="65.1">VDD</text>
<text x="111.7" y="69">5</text>
<text x="125.7" y="69">1</text>
<text x="193.5" y="71.6" transform="rotate(-90 193.5 71.6)">1A</text>
<text x="111.7" y="74.3">4</text>
<text x="125.7" y="72.5">6</text>
<text x="125.7" y="76.1">3</text>
<text x="140.1" y="75.2" transform="rotate(-90 140.1 75.2)">2C</text>
<text x="118.8" y="80.4" transform="rotate(-90 118.8 80.4)">2</text>
<text x="193.5" y="83.4" transform="rotate(-90 193.5 83.4)">2C</text>
<text x="140.1" y="85" transform="rotate(-90 140.1 85)">1A</text>
<text x="54.1" y="129.1">VDD</text>
<text x="61.2" y="129.1">VDD</text>
<text x="85" y="131.2">3</text>
<text x="95.5" y="131.2">5</text>
<text x="95.5" y="129.4">6</text>
<text x="175" y="129.1">VDD</text>
<text x="182.1" y="129.1">VDD</text>
<text x="205.9" y="131.2">1</text>
<text x="216.4" y="131.2">7</text>
<text x="216.4" y="129.4">8</text>
<text x="88.6" y="139.1" transform="rotate(-90 88.6 139.1)">4</text>
<text x="125.9" y="143.6">1</text>
<text x="209.5" y="139.1" transform="rotate(-90 209.5 139.1)">2</text>
<text x="246.8" y="143.6">1</text>
<text x="54.8" y="144.5" transform="rotate(-90 54.8 144.5)">3C</text>
<text x="60" y="147.2">1B</text>
<text x="62.6" y="147.2">1A</text>
<text x="72.4" y="147.2">2C</text>
<text x="125.9" y="145.4">2</text>
<text x="125.9" y="147.2">3</text>
<text x="125.9" y="149">4</text>
<text x="175.7" y="144.5" transform="rotate(-90 175.7 144.5)">3C</text>
<text x="180.9" y="147.2">1B</text>
<text x="183.5" y="147.2">1A</text>
<text x="193.3" y="147.2">2C</text>
<text x="246.8" y="145.4">2</text>
<text x="246.8" y="147.2">3</text>
<text x="246.8" y="149">4</text>
<text x="54.8" y="152.6" transform="rotate(-90 54.8 152.6)">2E</text>
<text x="175.7" y="152.6" transform="rotate(-90 175.7 152.6)">2E</text>
<text x="220.1" y="155.2" transform="rotate(-90 220.1 155.2)">3C</text>
<text x="232.6" y="155.2" transform="rotate(-90 232.6 155.2)">2C</text>
<text x="92.8" y="159.6">1B</text>
<text x="99.2" y="157" transform="rotate(-90 99.2 157)">3C</text>
<text x="111.7" y="157" transform="rotate(-90 111.7 157)">2C</text>
<text x="213.7" y="157.9">1B</text>
<text x="99.2" y="165" transform="rotate(-90 99.2 165)">2E</text>
<text x="111.7" y="166.8" transform="rotate(-90 111.7 166.8)">1A</text>
<text x="220.1" y="163.3" transform="rotate(-90 220.1 163.3)">2E</text>
<text x="232.6" y="165" transform="rotate(-90 232.6 165)">1A</text>
<text x="226.4" y="179.9">&lt;Core Design&gt;</text>
<text x="228.2" y="191.5">Pudong New Area</text>
<text x="228.2" y="187.9">No.430 Li Bing Road</text>
<text x="228.2" y="189.7">Zhang Jiang Hi-Tech Park</text>
<text x="261.9" y="191.5">中国上海浦东新区张江高科技园区</text>
<text x="228.2" y="195.1">Title/标题:</text>
<text x="228.2" y="193.3">Shanghai 201203, China</text>
<text x="241.8" y="197">内部电源</text>
<text x="261.9" y="195.1">Document Number/文档号:</text>
<text x="261.9" y="193.3">李冰路430号</text>
<text x="267.3" y="196.8">eN-MPS.SCH</text>
<text x="226.4" y="200.4">Size/尺寸:</text>
<text x="228.2" y="202.2">A3</text>
<text x="234.7" y="202.3">Liu Jiawei/刘佳威</text>
<text x="235.3" y="200.4">Author/设计:</text>
<text x="245.9" y="200.4">Electric Eng/审核:</text>
<text x="249.5" y="202.2">Yond Yan/闫雨</text>
<text x="261.9" y="200.4">Approved By/批准:</text>
<text x="265.5" y="202.2">Han Bin/韩斌</text>
<text x="277.9" y="200.4">Rev/版本:</text>
<text x="279.7" y="202.2">V2.2</text>
<text x="228.2" y="205.7">Date/日期:Sunday, July 16, 2017</text>
<text x="261.9" y="205.7">Sheet/页码: 5</text>
<text x="277.9" y="205.7">/</text>
<text x="279.7" y="205.7">10</text>
</g>
<g font-size="1.6" fill="#004080">
<text x="102.3" y="22.1">VIN</text>
<text x="102.3" y="23.8">ENA</text>
<text x="110.1" y="22.1">BOOT</text>
<text x="102.3" y="25.6">NC1</text>
<text x="102.3" y="27.4">NC2</text>
<text x="102.3" y="29.2">GND</text>
<text x="112.5" y="27.4">PH</text>
<text x="102.3" y="30.9">PWPD</text>
<text x="110.3" y="30.9">VSNS</text>
<text x="114.7" y="70.1">IN</text>
<text x="121.5" y="70.1">BS</text>
<text x="114.7" y="75.4">EN</text>
<text x="119.9" y="77.3" transform="rotate(-90 119.9 77.3)">GND</text>
<text x="120.9" y="73.6">SW</text>
<text x="121.6" y="77.2">FB</text>
</g>
<g font-size="1.6" fill="#00f">
<text x="208.1" y="61.7">Normal Voltage 1.22V</text>
<text x="89.4" y="135" transform="rotate(90 89.4 135)">P</text>
<text x="210.3" y="135" transform="rotate(90 210.3 135)">P</text>
</g>
<g font-size="1.3">
<text x="30.8" y="1.3">5</text>
<text x="88.9" y="1.3">4</text>
<text x="147" y="1.3">3</text>
<text x="205" y="1.3">2</text>
<text x="263.1" y="1.3">1</text>
<text x=".5" y="28.4">D</text>
<text x="292.6" y="28.4">D</text>
<text x=".5" y="79.5">C</text>
<text x="292.6" y="79.5">C</text>
<text x=".5" y="130.6">B</text>
<text x="292.6" y="130.6">B</text>
<text x=".5" y="181.7">A</text>
<text x="292.6" y="181.7">A</text>
<text x="30.8" y="207.4">5</text>
<text x="88.9" y="207.4">4</text>
<text x="147" y="207.4">3</text>
<text x="205" y="207.4">2</text>
<text x="263.1" y="207.4">1</text>
</g>
<text font-size="1.2" fill="#000080" x="165.4" y="66.9">T218</text>
</svg>
